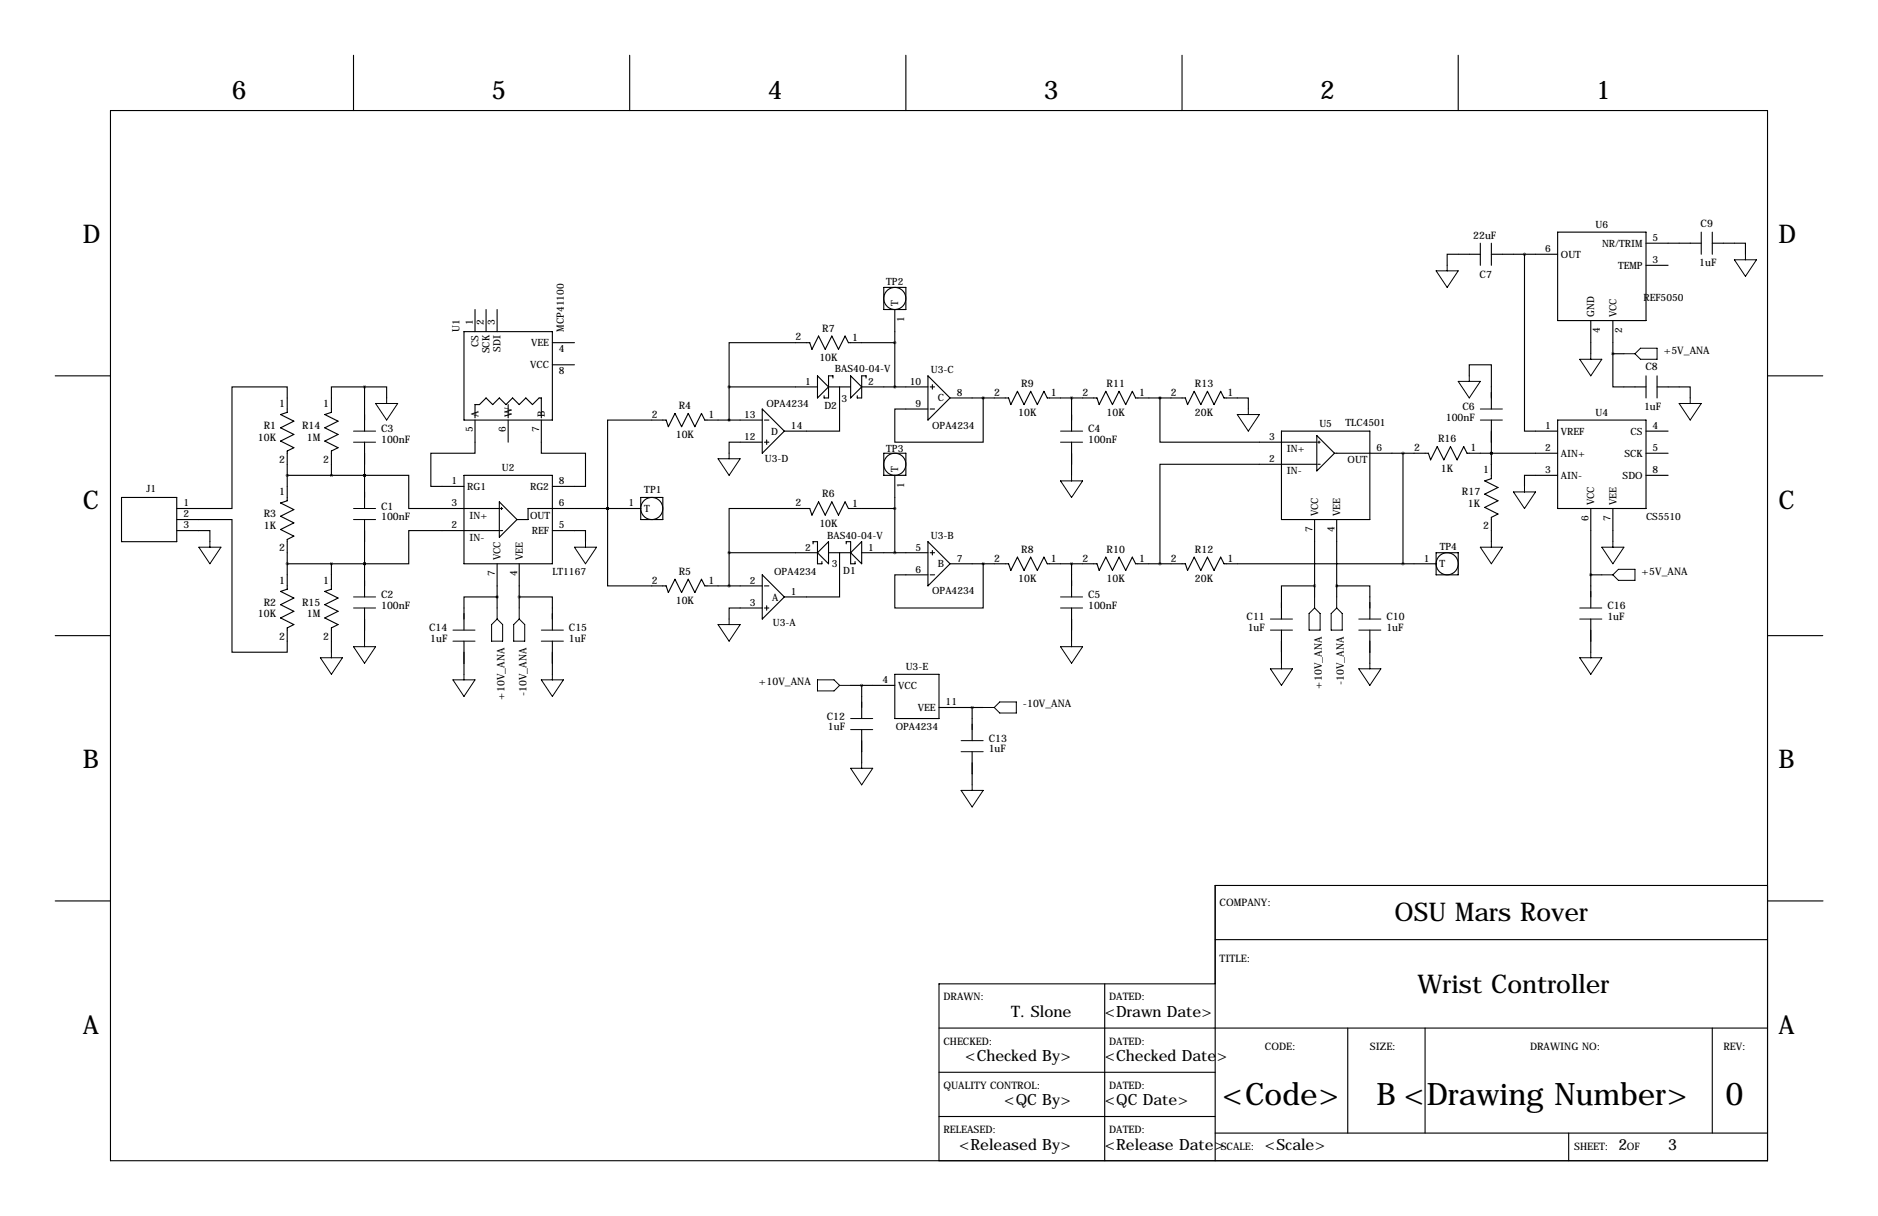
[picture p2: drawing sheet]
<svg xmlns="http://www.w3.org/2000/svg" width="432mm" height="279mm" viewBox="0 0 432 279" stroke-linecap="round" stroke-linejoin="round" font-family="sans-serif">
<g fill="none" stroke="#000" stroke-width=".25">
<path d="M81.3 12.7v12.7M144.8 12.7v12.7M208.3 12.7v12.7M271.8 12.7v12.7M335.3 12.7v12.7M25.4 25.4h381v241.3h-381zM340.4 58.4h-7.7v2.6M340.4 55.9v5.1M342.9 55.9v5.1M342.9 58.4h15.2M350.5 58.4v40.7h7.6M358.1 53.3h20.4v20.4h-20.4z"/>
<path d="M378.5 55.9h12.7M391.2 53.3v5.1M393.7 55.9h7.6v2.5M393.7 53.3v5.1M106.7 76.2h20.3v20.3h-20.3zM109.2 71.1v5.1M111.8 71.1v5.1M114.3 71.1v5.1M127 78.7h5.1M203.2 66h5.1v5.1h-5.1zM205.7 78.7h-10.6l-.8-1.5-1.5 3.1-1.5-3.1-1.6 3.1-1.5-3.1-1.5 3.1-.5-1.6h-18.6v10.2M205.7 71.1v17.8"/>
<path d="M365.8 73.7v7.6M370.8 73.7v7.6M378.5 61h5M12.7 86.4h12.7M83.8 88.9h-7.6v5.8l-1.5 .5 3 1.6-3 1.5 3 1.5-3 1.5 3 1.6-1.5 .7v5.6M83.8 88.9h5.1v2.5M83.8 88.9v10.2M109.2 96.5v7.6h-10.1v7.7h7.6M109.2 96v-3h1l1.6-1.6 1.5 1.6 1.5-1.6 1.5 1.6 1.6-1.6 1.5 1.6 1.5-1.6 1.5 1.6 1.6-1.6h.5v4.6M116.8 93v3M116.8 96.5v5.1M124.5 96.5v7.6h10.1v7.7h-7.6"/>
<path d="M127 83.8h5.1M167.6 88.9h20.4M167.6 88.9v7.6M175.3 96.5h-13.2l-.8-1.5-1.5 3-1.6-3-1.5 3-1.5-3-1.5 3-.5-1.5h-13.5v20.3M175.3 94l5 5.1-5 5zM175.8 96.5h1M188 86.4l2.5 2.5-2.5 2.5zM190.5 88.9h5.1M191.5 86.9v-.5h-1v5h-1v-.5M193 88.9v10.2h-12.7M195.6 86.4l2.5 2.5-2.5 2.5zM198.1 88.9h15.3"/>
<path d="M199.1 86.9v-.5h-1v5h-1v-.5M213.4 86.4l5 5-5 5.1zM213.9 88.9h1M213.9 94h1M214.4 88.4v1M218.4 91.4h13.5l.5 1.6 1.5-3.1 1.6 3.1 1.5-3.1 1.5 3.1 1.5-3.1 .8 1.5h11.4l.5 1.6 1.6-3.1 1.5 3.1 1.5-3.1 1.5 3.1 1.5-3.1 .8 1.5h11.4l.5 1.6 1.6-3.1 1.5 3.1 1.5-3.1 1.5 3.1 1.6-3.1 .7 1.5h5.6v2.6M226.1 91.4v10.2h-20.4v-7.6h7.7M246.4 91.4v7.7M266.7 91.4v10.2h36.1M294.6 99.1h20.4v20.3h-20.4zM337.8 86.4v-2.6h5.1v10.2M342.9 96.5v13.5l-1.5 .5 3 1.5-3 1.5 3 1.6-3 1.5 3 1.5-1.5 .8v5.6"/>
<path d="M358.1 96.5h20.4v20.3h-20.4zM370.8 81.3v7.6h7.7M370.8 81.3h2.6M378.5 99.1h5M378.5 86.4v5M381 88.9h7.6v2.5M381 86.4v5M406.4 86.4h12.7M27.9 114.3h12.7v10.2h-12.7zM40.6 116.8h12.7v-27.9h12.7v5.8l-1.5 .5 3.1 1.6-3.1 1.5 3.1 1.5-3.1 1.5 3.1 1.6-1.6 .7v11.5l-1.5 .5 3.1 1.5-3.1 1.5 3.1 1.5-3.1 1.6 3.1 1.5-1.6 .8v11.4l-1.5 .5 3.1 1.5-3.1 1.5 3.1 1.6-3.1 1.5 3.1 1.5-1.6 .8v5.6h-12.7v-30.5h-12.7M66 109.2h17.8M83.8 109.2h10.2v7.6h20.8"/>
<path d="M83.8 109.2h.1M83.8 101.6v15.2M83.8 119.4v17.8M106.7 109.2h20.3v20.3h-20.3zM114.8 115.3l4.1 4.1-4.1 4zM115.1 116.8h.5M115.3 116.6v.5M139.7 116.8h.1M139.7 116.8v17.8h13.5l.5 1.5 1.5-3 1.5 3 1.5-3 1.6 3 1.5-3 .8 1.5h13.2M147.3 116.8h-25.9v2.6h-2.5M147.3 114.3h5.1v5.1h-5.1zM175.3 101.6h-7.7v2.5"/>
<path d="M175.8 101.6h1M176.3 101.1v1M203.2 104.1h5.1v5.1h-5.1zM205.7 116.8h-10.6l-.8-1.5-1.5 3.1-1.5-3.1-1.6 3.1-1.5-3.1-1.5 3.1-.5-1.6h-18.6v10.2M205.7 109.2v17.8M246.4 101.6v7.6M302.3 119.4v17.8M302.8 106.7h-36.1v22.8M302.8 100.1l4 4-4 4.1zM303 101.6h.5M303 106.7h.5M303.3 101.3v.6"/>
<path d="M306.8 104.1h21.6l.5 1.6 1.6-3.1 1.5 3.1 1.5-3.1 1.5 3.1 1.5-3.1 .8 1.5h20.8M307.3 119.4v17.8M322.6 104.1v25.4M342.9 104.1h.1M358.1 109.2h-7.6v2.6M365.8 116.8v22.9M370.8 116.8v7.7M378.5 109.2h5M378.5 104.1h5M40.6 121.9h7.7v2.6M66 129.5h17.8M76.2 129.5v5.9l-1.5 .5 3 1.5-3 1.5 3 1.6-3 1.5 3 1.5-1.5 .8v5.6"/>
<path d="M83.8 129.5h.1M83.8 139.7v7.6M114.3 137.2h-7.6v7.6M114.3 129.5v10.2M114.8 121.9h-20.8v7.6h-10.2M115.1 121.9h.5M119.4 137.2h7.6v7.6M119.4 129.5v10.2M127 121.9h7.6v2.6M167.6 127h20.4M167.6 127v7.6M175.3 139.7h-7.7v2.5"/>
<path d="M175.3 132.1l5 5.1-5 5zM175.8 139.7h1M175.8 134.6h1M176.3 139.2v1M186.9 125v-.5h1.1v5h1v-.5M188 127l2.5-2.5v5zM190.5 127h5.1M193 127v10.2h-12.7M194.6 125v-.5h1v5h1v-.5M198.1 127h15.3M198.1 124.5v5l-2.5-2.5zM213.4 124.5l5 5-5 5.1z"/>
<path d="M213.9 127h1M213.9 132.1h1M214.4 126.5v1M218.4 129.5h13.5l.5 1.6 1.5-3.1 1.6 3.1 1.5-3.1 1.5 3.1 1.5-3.1 .8 1.5h11.4l.5 1.6 1.6-3.1 1.5 3.1 1.5-3.1 1.5 3.1 1.5-3.1 .8 1.5h11.4l.5 1.6 1.6-3.1 1.5 3.1 1.5-3.1 1.5 3.1 1.6-3.1 .7 1.5h48.8M226.1 129.5v10.2h-20.4v-7.6h7.7M246.4 129.5v7.7M246.4 139.7v7.6M302.3 134.6h-7.7v7.6M307.3 134.6h7.7v7.6M330.2 127h5.1v5.1h-5.1zM365.8 132.1h2.5M12.7 146h12.7"/>
<path d="M106.7 147.3v7.6M127 147.3v7.6M195.6 157.5h10.1M198.1 157.5v7.6M205.7 154.9h10.2v10.2h-10.2zM294.6 144.8v7.6M315 144.8v7.6M365.8 142.2v7.7M406.4 146h12.7M198.1 167.6v7.7M215.9 162.6h10.2M223.5 162.6v7.6"/>
<path d="M223.5 172.7v7.6M12.7 207h12.7M279.4 215.9h127M406.4 203.5h-127v63.2M406.5 207h12.7M215.9 236.2h190.5M254 226.1v40.6M279.4 226.1h-63.5v40.6M309.9 236.2v24.1M327.7 236.2v24.1M393.7 236.2v24.1M215.9 246.4h63.5"/>
<path d="M215.9 256.5h63.5M279.4 260.3h127M360.7 260.3v6.4"/>
<circle cx="205.7" cy="68.6" r="2.54"/>
<circle cx="149.9" cy="116.8" r="2.54"/>
<circle cx="205.7" cy="106.7" r="2.54"/>
<circle cx="332.7" cy="129.5" r="2.54"/>
</g>
<g fill="none" stroke="#000" stroke-width=".23">
<path d="M398.8 59.7h5.1l-2.6 3.8zM401.3 58.4v1.3M330.2 62.2h5.1l-2.6 3.8zM332.7 61v1.2M81.3 99.1h5.1M86.4 92.7h5l-2.5 3.8zM88.9 91.4v1.3M243.8 99.1h5.1M284.5 95.2h5.1l-2.6 3.9zM287 94v1.2M335.3 87.6h5.1l-2.6 3.8zM337.8 86.4v1.2"/>
<path d="M340.4 94h5M340.4 96.5h5M363.2 82.5h5.1l-2.5 3.9zM365.8 81.3v1.2M373.4 81.3h2.5M377.2 80h3.8v2.5h-3.8l-1.3-1.2zM386.1 92.7h5.1l-2.6 3.8zM388.6 91.4v1.3M81.3 101.6h5.1M81.3 116.8h5.1M81.3 119.4h5.1M165.1 105.4h5.1l-2.6 3.8z"/>
<path d="M167.6 104.1v1.3M243.8 101.6h5.1M243.8 110.5h5.1l-2.5 3.8zM246.4 109.2v1.3M348 113h5.1l-2.6 3.8zM350.5 111.8v1.2M45.7 125.7h5.1l-2.5 3.8zM48.3 124.5v1.2M81.3 137.2h5.1M81.3 139.7h5.1M114.3 139.7v2.5M119.4 139.7v2.5"/>
<path d="M132.1 125.7h5.1l-2.6 3.8zM134.6 124.5v1.2M243.8 137.2h5.1M243.8 139.7h5.1M302.3 139.7l1.2 1.3v3.8h-2.5v-3.8zM302.3 137.2v2.5M307.3 137.2v2.5M340.4 125.7h5l-2.5 3.8zM342.9 124.5v1.2M363.2 139.7h5.1M368.3 125.7h5.1l-2.6 3.8zM368.3 132.1h2.5"/>
<path d="M370.8 124.5v1.2M370.8 132.1l1.3-1.3h3.8v2.5h-3.8zM73.7 151.1h5l-2.5 3.8zM76.2 149.9v1.2M81.3 148.6h5.1l-2.6 3.8zM83.8 147.3v1.3M104.1 144.8h5.1M104.1 147.3h5.1M104.1 156.2h5.1l-2.5 3.8zM106.7 154.9v1.3M113 143.5l1.3-1.3 1.3 1.3v3.8h-2.6zM118.1 143.5l1.3-1.3 1.2 1.3v3.8h-2.5z"/>
<path d="M124.5 144.8h5M124.5 147.3h5M124.5 156.2h5l-2.5 3.8zM127 154.9v1.3M165.1 143.5h5.1l-2.6 3.8zM167.6 142.2v1.3M188 156.2h3.8l1.2 1.3-1.2 1.3h-3.8zM193 157.5h2.6M243.8 148.6h5.1l-2.5 3.8zM246.4 147.3v1.3M292.1 142.2h5.1M292.1 144.8h5.1"/>
<path d="M292.1 153.7h5.1l-2.6 3.8zM294.6 152.4v1.3M306.1 141l1.2-1.3 1.3 1.3v3.8h-2.5zM312.4 142.2h5.1M312.4 144.8h5.1M312.4 153.7h5.1l-2.5 3.8zM315 152.4v1.3M363.2 142.2h5.1M363.2 151.1h5.1l-2.5 3.8zM365.8 149.9v1.2M195.6 165.1h5.1M195.6 167.6h5.1"/>
<path d="M195.6 176.5h5.1l-2.6 3.8zM198.1 175.3v1.2M221 170.2h5.1M221 172.7h5.1M226.1 162.6h2.5M229.9 161.3h3.8v2.5h-3.8l-1.3-1.2zM221 181.6h5.1l-2.6 3.8zM223.5 180.3v1.3"/>
</g>
<path d="M66 109.2a.05 .05 0 0 0 .1 0 .05 .05 0 0 0-.1 0zM66 129.5a.05 .05 0 0 0 .1 0 .05 .05 0 0 0-.1 0zM167.6 134.6a.05 .05 0 0 0 .1 0 .05 .05 0 0 0-.1 0zM167.6 127a.05 .05 0 0 0 .1 0 .05 .05 0 0 0-.1 0zM167.6 88.9a.05 .05 0 0 0 .1 0 .05 .05 0 0 0-.1 0zM167.6 96.5a.05 .05 0 0 0 .1 0 .05 .05 0 0 0-.1 0zM205.7 88.9a.05 .05 0 0 0 .1 0 .05 .05 0 0 0-.1 0zM205.7 127a.05 .05 0 0 0 .1 0 .05 .05 0 0 0-.1 0zM205.7 78.7a.05 .05 0 0 0 .1 0 .05 .05 0 0 0-.1 0zM205.7 116.8a.05 .05 0 0 0 .1 0 .05 .05 0 0 0-.1 0zM226 91.4a.05 .05 0 0 0 .1 0 .05 .05 0 0 0-.1 0zM226 129.5a.05 .05 0 0 0 .1 0 .05 .05 0 0 0-.1 0zM370.8 81.3a.05 .05 0 0 0 .1 0 .05 .05 0 0 0-.1 0zM302.2 134.6a.05 .05 0 0 0 .1 0 .05 .05 0 0 0-.1 0zM307.3 134.6a.05 .05 0 0 0 .1 0 .05 .05 0 0 0-.1 0zM365.7 132.1a.05 .05 0 0 0 .1 0 .05 .05 0 0 0-.1 0z" fill="#000" stroke="#000" stroke-width=".63"/>
<text font-size="7.3" x="396.7" y="254">0</text>
<g font-size="7.1">
<text x="281" y="254">&lt;Code&gt;</text>
<text x="316.5" y="254">B &lt;Drawing Number&gt;</text>
</g>
<g font-size="5.9">
<text x="53.3" y="22.9">6</text>
<text x="113" y="22.9">5</text>
<text x="176.5" y="22.9">4</text>
<text x="240" y="22.9">3</text>
<text x="303.5" y="22.9">2</text>
<text x="367" y="22.9">1</text>
<text x="19" y="55.9">D</text>
<text x="408.9" y="55.9">D</text>
<text x="19" y="116.8">C</text>
<text x="408.9" y="116.8">C</text>
<text x="19" y="176.5">B</text>
<text x="408.9" y="176.5">B</text>
<text x="320.7" y="211.6">OSU Mars Rover</text>
<text x="325.9" y="228.1">Wrist Controller</text>
<text x="19" y="237.5">A</text>
<text x="408.9" y="237.5">A</text>
</g>
<g font-size="3.6">
<text x="232.5" y="233.7">T. Slone</text>
<text x="254" y="233.7">&lt;Drawn Date&gt;</text>
<text x="221.9" y="243.8">&lt;Checked By&gt;</text>
<text x="254" y="243.8">&lt;Checked Date&gt;</text>
<text x="230.9" y="254">&lt;QC By&gt;</text>
<text x="254" y="254">&lt;QC Date&gt;</text>
<text x="220.5" y="264.1">&lt;Released By&gt;</text>
<text x="254" y="264.1">&lt;Release Date&gt;</text>
<text x="290.8" y="264.1">&lt;Scale&gt;</text>
<text x="372.1" y="264.1">2</text>
<text x="383.5" y="264.1">3</text>
</g>
<g font-size="2.4">
<text x="391" y="52.1">C9</text>
<text x="338.7" y="54.9">22uF</text>
<text x="340.2" y="63.9">C7</text>
<text x="390.7" y="61.1">1uF</text>
<text x="189.1" y="76.2">R7</text>
<text x="182.9" y="78.2">2</text>
<text x="188.4" y="82.9">10K</text>
<text x="195.9" y="78.3">1</text>
<text x="382.5" y="81.3">+5V_ANA</text>
<text x="234.8" y="88.9">R9</text>
<text x="254.4" y="88.9">R11</text>
<text x="274.8" y="88.9">R13</text>
<text x="378.3" y="85.1">C8</text>
<text x="64.2" y="93.5">1</text>
<text x="74.3" y="93.5">1</text>
<text x="156.1" y="94">R4</text>
<text x="228.6" y="90.9">2</text>
<text x="234.1" y="95.6">10K</text>
<text x="241.6" y="91">1</text>
<text x="248.9" y="90.9">2</text>
<text x="254.4" y="95.6">10K</text>
<text x="261.9" y="91">1</text>
<text x="269.2" y="90.9">2</text>
<text x="274.8" y="95.6">20K</text>
<text x="282.3" y="91">1</text>
<text x="336.2" y="94.2">C6</text>
<text x="378" y="94.1">1uF</text>
<text x="59.3" y="101.2">10K</text>
<text x="60.6" y="98.6">R1</text>
<text x="69.4" y="98.6">R14</text>
<text x="70.5" y="101.2">1M</text>
<text x="87.6" y="99.3">C3</text>
<text x="87.6" y="101.7">100nF</text>
<text x="149.9" y="96">2</text>
<text x="155.4" y="100.7">10K</text>
<text x="162.9" y="96.1">1</text>
<text x="250.2" y="99.3">C4</text>
<text x="250.2" y="101.7">100nF</text>
<text x="330.6" y="101.6">R16</text>
<text x="332.4" y="96.7">100nF</text>
<text x="64.2" y="106.3">2</text>
<text x="74.3" y="106.3">2</text>
<text x="325.1" y="103.6">2</text>
<text x="338.1" y="103.7">1</text>
<text x="64.2" y="113.8">1</text>
<text x="331.3" y="108.3">1K</text>
<text x="336.1" y="113.8">R17</text>
<text x="341" y="108.7">1</text>
<text x="60.6" y="118.9">R3</text>
<text x="87.6" y="117.1">C1</text>
<text x="87.6" y="119.5">100nF</text>
<text x="182.9" y="116.3">2</text>
<text x="189.1" y="114.3">R6</text>
<text x="195.9" y="116.4">1</text>
<text x="337.5" y="116.5">1K</text>
<text x="60.6" y="121.5">1K</text>
<text x="188.4" y="121">10K</text>
<text x="341" y="121.5">2</text>
<text x="64.2" y="126.6">2</text>
<text x="228.6" y="129">2</text>
<text x="234.8" y="127">R8</text>
<text x="241.6" y="129.1">1</text>
<text x="248.9" y="129">2</text>
<text x="254.4" y="127">R10</text>
<text x="261.9" y="129.1">1</text>
<text x="269.2" y="129">2</text>
<text x="274.8" y="127">R12</text>
<text x="282.3" y="129.1">1</text>
<text x="64.2" y="134.1">1</text>
<text x="74.3" y="134.1">1</text>
<text x="87.6" y="137.4">C2</text>
<text x="149.9" y="134.1">2</text>
<text x="156.1" y="132.1">R5</text>
<text x="162.9" y="134.2">1</text>
<text x="234.1" y="133.7">10K</text>
<text x="250.2" y="137.4">C5</text>
<text x="254.4" y="133.7">10K</text>
<text x="274.8" y="133.7">20K</text>
<text x="377.4" y="132.1">+5V_ANA</text>
<text x="59.3" y="141.9">10K</text>
<text x="60.6" y="139.2">R2</text>
<text x="69.4" y="139.2">R15</text>
<text x="70.5" y="141.9">1M</text>
<text x="87.6" y="139.8">100nF</text>
<text x="155.4" y="138.8">10K</text>
<text x="250.2" y="139.8">100nF</text>
<text x="286.6" y="142.5">C11</text>
<text x="318.8" y="142.5">C10</text>
<text x="369.6" y="140">C16</text>
<text x="369.6" y="142.4">1uF</text>
<text x="64.2" y="146.9">2</text>
<text x="74.3" y="146.9">2</text>
<text x="98.7" y="145">C14</text>
<text x="98.9" y="147.5">1uF</text>
<text x="130.8" y="145">C15</text>
<text x="130.8" y="147.5">1uF</text>
<text x="286.9" y="144.9">1uF</text>
<text x="318.8" y="144.9">1uF</text>
<text x="116" y="160.8" transform="rotate(-90 116 160.8)">+10V_ANA</text>
<text x="121" y="160" transform="rotate(-90 121 160)">-10V_ANA</text>
<text x="174.5" y="157.5">+10V_ANA</text>
<text x="303.9" y="158.3" transform="rotate(-90 303.9 158.3)">+10V_ANA</text>
<text x="309" y="157.4" transform="rotate(-90 309 157.4)">-10V_ANA</text>
<text x="190.1" y="165.4">C12</text>
<text x="190.4" y="167.8">1uF</text>
<text x="235.2" y="162.6">-10V_ANA</text>
<text x="227.3" y="170.4">C13</text>
<text x="227.3" y="172.9">1uF</text>
<text x="280.4" y="208.3">COMPANY:</text>
<text x="280.4" y="221">TITLE:</text>
<text x="216.9" y="229.9">DRAWN:</text>
<text x="255" y="229.9">DATED:</text>
<text x="216.9" y="240">CHECKED:</text>
<text x="255" y="240">DATED:</text>
<text x="290.8" y="241.3">CODE:</text>
<text x="315" y="241.3">SIZE:</text>
<text x="351.8" y="241.3">DRAWING NO:</text>
<text x="396.2" y="241.3">REV:</text>
<text x="216.9" y="250.2">QUALITY CONTROL:</text>
<text x="255" y="250.2">DATED:</text>
<text x="216.9" y="260.3">RELEASED:</text>
<text x="255" y="260.3">DATED:</text>
<text x="280.7" y="264.2">SCALE:</text>
<text x="361.9" y="264.2">SHEET:</text>
<text x="374" y="264.2">OF</text>
</g>
<g font-size="2.3">
<text x="366.9" y="52.3">U6</text>
<text x="355.3" y="57.9">6</text>
<text x="358.9" y="59.2">OUT</text>
<text x="368.3" y="56.7">NR/TRIM</text>
<text x="380" y="55.4">5</text>
<text x="203.8" y="65.5">TP2</text>
<text x="372" y="61.8">TEMP</text>
<text x="380" y="60.5">3</text>
<text x="206.5" y="70.4" transform="rotate(-90 206.5 70.4)">T</text>
<text x="377.9" y="69.2">REF5050</text>
<text x="105.7" y="76.2" transform="rotate(-90 105.7 76.2)">U1</text>
<text x="108.7" y="74.7" transform="rotate(-90 108.7 74.7)">1</text>
<text x="111.3" y="74.7" transform="rotate(-90 111.3 74.7)">2</text>
<text x="113.8" y="74.7" transform="rotate(-90 113.8 74.7)">3</text>
<text x="129.6" y="76.2" transform="rotate(-90 129.6 76.2)">MCP41100</text>
<text x="207.9" y="74" transform="rotate(-90 207.9 74)">1</text>
<text x="366.6" y="72.9" transform="rotate(-90 366.6 72.9)">GND</text>
<text x="367.9" y="76.5" transform="rotate(-90 367.9 76.5)">4</text>
<text x="371.6" y="72.9" transform="rotate(-90 371.6 72.9)">VCC</text>
<text x="373" y="76.5" transform="rotate(-90 373 76.5)">2</text>
<text x="110" y="79.7" transform="rotate(-90 110 79.7)">CS</text>
<text x="112.6" y="81.2" transform="rotate(-90 112.6 81.2)">SCK</text>
<text x="115.1" y="80.8" transform="rotate(-90 115.1 80.8)">SDI</text>
<text x="122.2" y="79.5">VEE</text>
<text x="128.5" y="80.9">4</text>
<text x="121.9" y="84.6">VCC</text>
<text x="128.5" y="85.9">8</text>
<text x="185.1" y="88.4">1</text>
<text x="192" y="85.4">BAS40-04-V</text>
<text x="199.6" y="88.4">2</text>
<text x="209.2" y="88.4">10</text>
<text x="214" y="85.6">U3-C</text>
<text x="110" y="95.8" transform="rotate(-90 110 95.8)">A</text>
<text x="117.6" y="95.8" transform="rotate(-90 117.6 95.8)">W</text>
<text x="125.3" y="95.8" transform="rotate(-90 125.3 95.8)">B</text>
<text x="176.2" y="93.5">OPA4234</text>
<text x="189.6" y="94">D2</text>
<text x="193.5" y="92.3">3</text>
<text x="210.5" y="93.5">9</text>
<text x="215.6" y="92.2">C</text>
<text x="220" y="90.9">8</text>
<text x="366.9" y="95.5">U4</text>
<text x="108.7" y="99.4" transform="rotate(-90 108.7 99.4)">5</text>
<text x="116.3" y="99.4" transform="rotate(-90 116.3 99.4)">6</text>
<text x="124" y="99.4" transform="rotate(-90 124 99.4)">7</text>
<text x="171.1" y="101.1">12</text>
<text x="171.1" y="96">13</text>
<text x="177.3" y="99.9">D</text>
<text x="181.9" y="98.6">14</text>
<text x="214.3" y="98.6">OPA4234</text>
<text x="291.8" y="101.1">3</text>
<text x="303.4" y="98">U5</text>
<text x="309.4" y="97.9">TLC4501</text>
<text x="355.3" y="98.6">1</text>
<text x="358.9" y="99.9">VREF</text>
<text x="374.9" y="99.9">CS</text>
<text x="380" y="98.6">4</text>
<text x="175.9" y="106.3">U3-D</text>
<text x="203.8" y="103.9">TP3</text>
<text x="291.8" y="106.2">2</text>
<text x="295.9" y="103.9">IN+</text>
<text x="309.8" y="106.5">OUT</text>
<text x="316.5" y="103.6">6</text>
<text x="355.3" y="103.6">2</text>
<text x="358.9" y="104.9">AIN+</text>
<text x="373.5" y="104.9">SCK</text>
<text x="380" y="103.6">5</text>
<text x="33.7" y="113">J1</text>
<text x="103.8" y="111.3">1</text>
<text x="107.4" y="112.6">RG1</text>
<text x="115.4" y="108.2">U2</text>
<text x="121.9" y="112.6">RG2</text>
<text x="128.5" y="111.3">8</text>
<text x="148.1" y="113.4">TP1</text>
<text x="206.5" y="108.5" transform="rotate(-90 206.5 108.5)">T</text>
<text x="207.9" y="112.1" transform="rotate(-90 207.9 112.1)">1</text>
<text x="295.9" y="109">IN-</text>
<text x="355.3" y="108.7">3</text>
<text x="358.9" y="110">AIN-</text>
<text x="373.1" y="110">SDO</text>
<text x="380" y="108.7">8</text>
<text x="42.2" y="116.3">1</text>
<text x="42.2" y="118.9">2</text>
<text x="103.8" y="116.3">3</text>
<text x="107.9" y="119.2">IN+</text>
<text x="121.9" y="119.2">OUT</text>
<text x="128.5" y="116.3">6</text>
<text x="144.5" y="116.3">1</text>
<text x="148.1" y="117.6">T</text>
<text x="303.1" y="118.6" transform="rotate(-90 303.1 118.6)">VCC</text>
<text x="308.1" y="118.6" transform="rotate(-90 308.1 118.6)">VEE</text>
<text x="365.3" y="119.7" transform="rotate(-90 365.3 119.7)">6</text>
<text x="366.6" y="116.1" transform="rotate(-90 366.6 116.1)">VCC</text>
<text x="370.3" y="119.7" transform="rotate(-90 370.3 119.7)">7</text>
<text x="371.6" y="116.1" transform="rotate(-90 371.6 116.1)">VEE</text>
<text x="378.5" y="119.5">CS5510</text>
<text x="42.2" y="121.4">3</text>
<text x="103.8" y="121.4">2</text>
<text x="107.9" y="124.2">IN-</text>
<text x="122.3" y="122.7">REF</text>
<text x="128.5" y="121.4">5</text>
<text x="190.2" y="123.8">BAS40-04-V</text>
<text x="214" y="124">U3-B</text>
<text x="301.8" y="122.2" transform="rotate(-90 301.8 122.2)">7</text>
<text x="306.8" y="122.2" transform="rotate(-90 306.8 122.2)">4</text>
<text x="115.1" y="128.8" transform="rotate(-90 115.1 128.8)">VCC</text>
<text x="120.2" y="128.8" transform="rotate(-90 120.2 128.8)">VEE</text>
<text x="185.1" y="126.5">2</text>
<text x="191.3" y="130.4">3</text>
<text x="193.9" y="131.8">D1</text>
<text x="199.6" y="126.5">1</text>
<text x="210.5" y="126.5">5</text>
<text x="210.5" y="131.6">6</text>
<text x="215.6" y="130.3">B</text>
<text x="220" y="129">7</text>
<text x="327.4" y="129">1</text>
<text x="331" y="130.3">T</text>
<text x="331" y="126.3">TP4</text>
<text x="113.8" y="132.4" transform="rotate(-90 113.8 132.4)">7</text>
<text x="118.9" y="132.4" transform="rotate(-90 118.9 132.4)">4</text>
<text x="127" y="132.2">LT1167</text>
<text x="172.4" y="134.1">2</text>
<text x="178" y="132.1">OPA4234</text>
<text x="181.9" y="136.7">1</text>
<text x="214.3" y="136.5">OPA4234</text>
<text x="172.4" y="139.2">3</text>
<text x="177.5" y="138">A</text>
<text x="177.7" y="143.9">U3-A</text>
<text x="208.3" y="153.9">U3-E</text>
<text x="202.9" y="157">4</text>
<text x="206.5" y="158.3">VCC</text>
<text x="205.9" y="167.7">OPA4234</text>
<text x="211.1" y="163.4">VEE</text>
<text x="217.4" y="162.1">11</text>
</g>
</svg>
